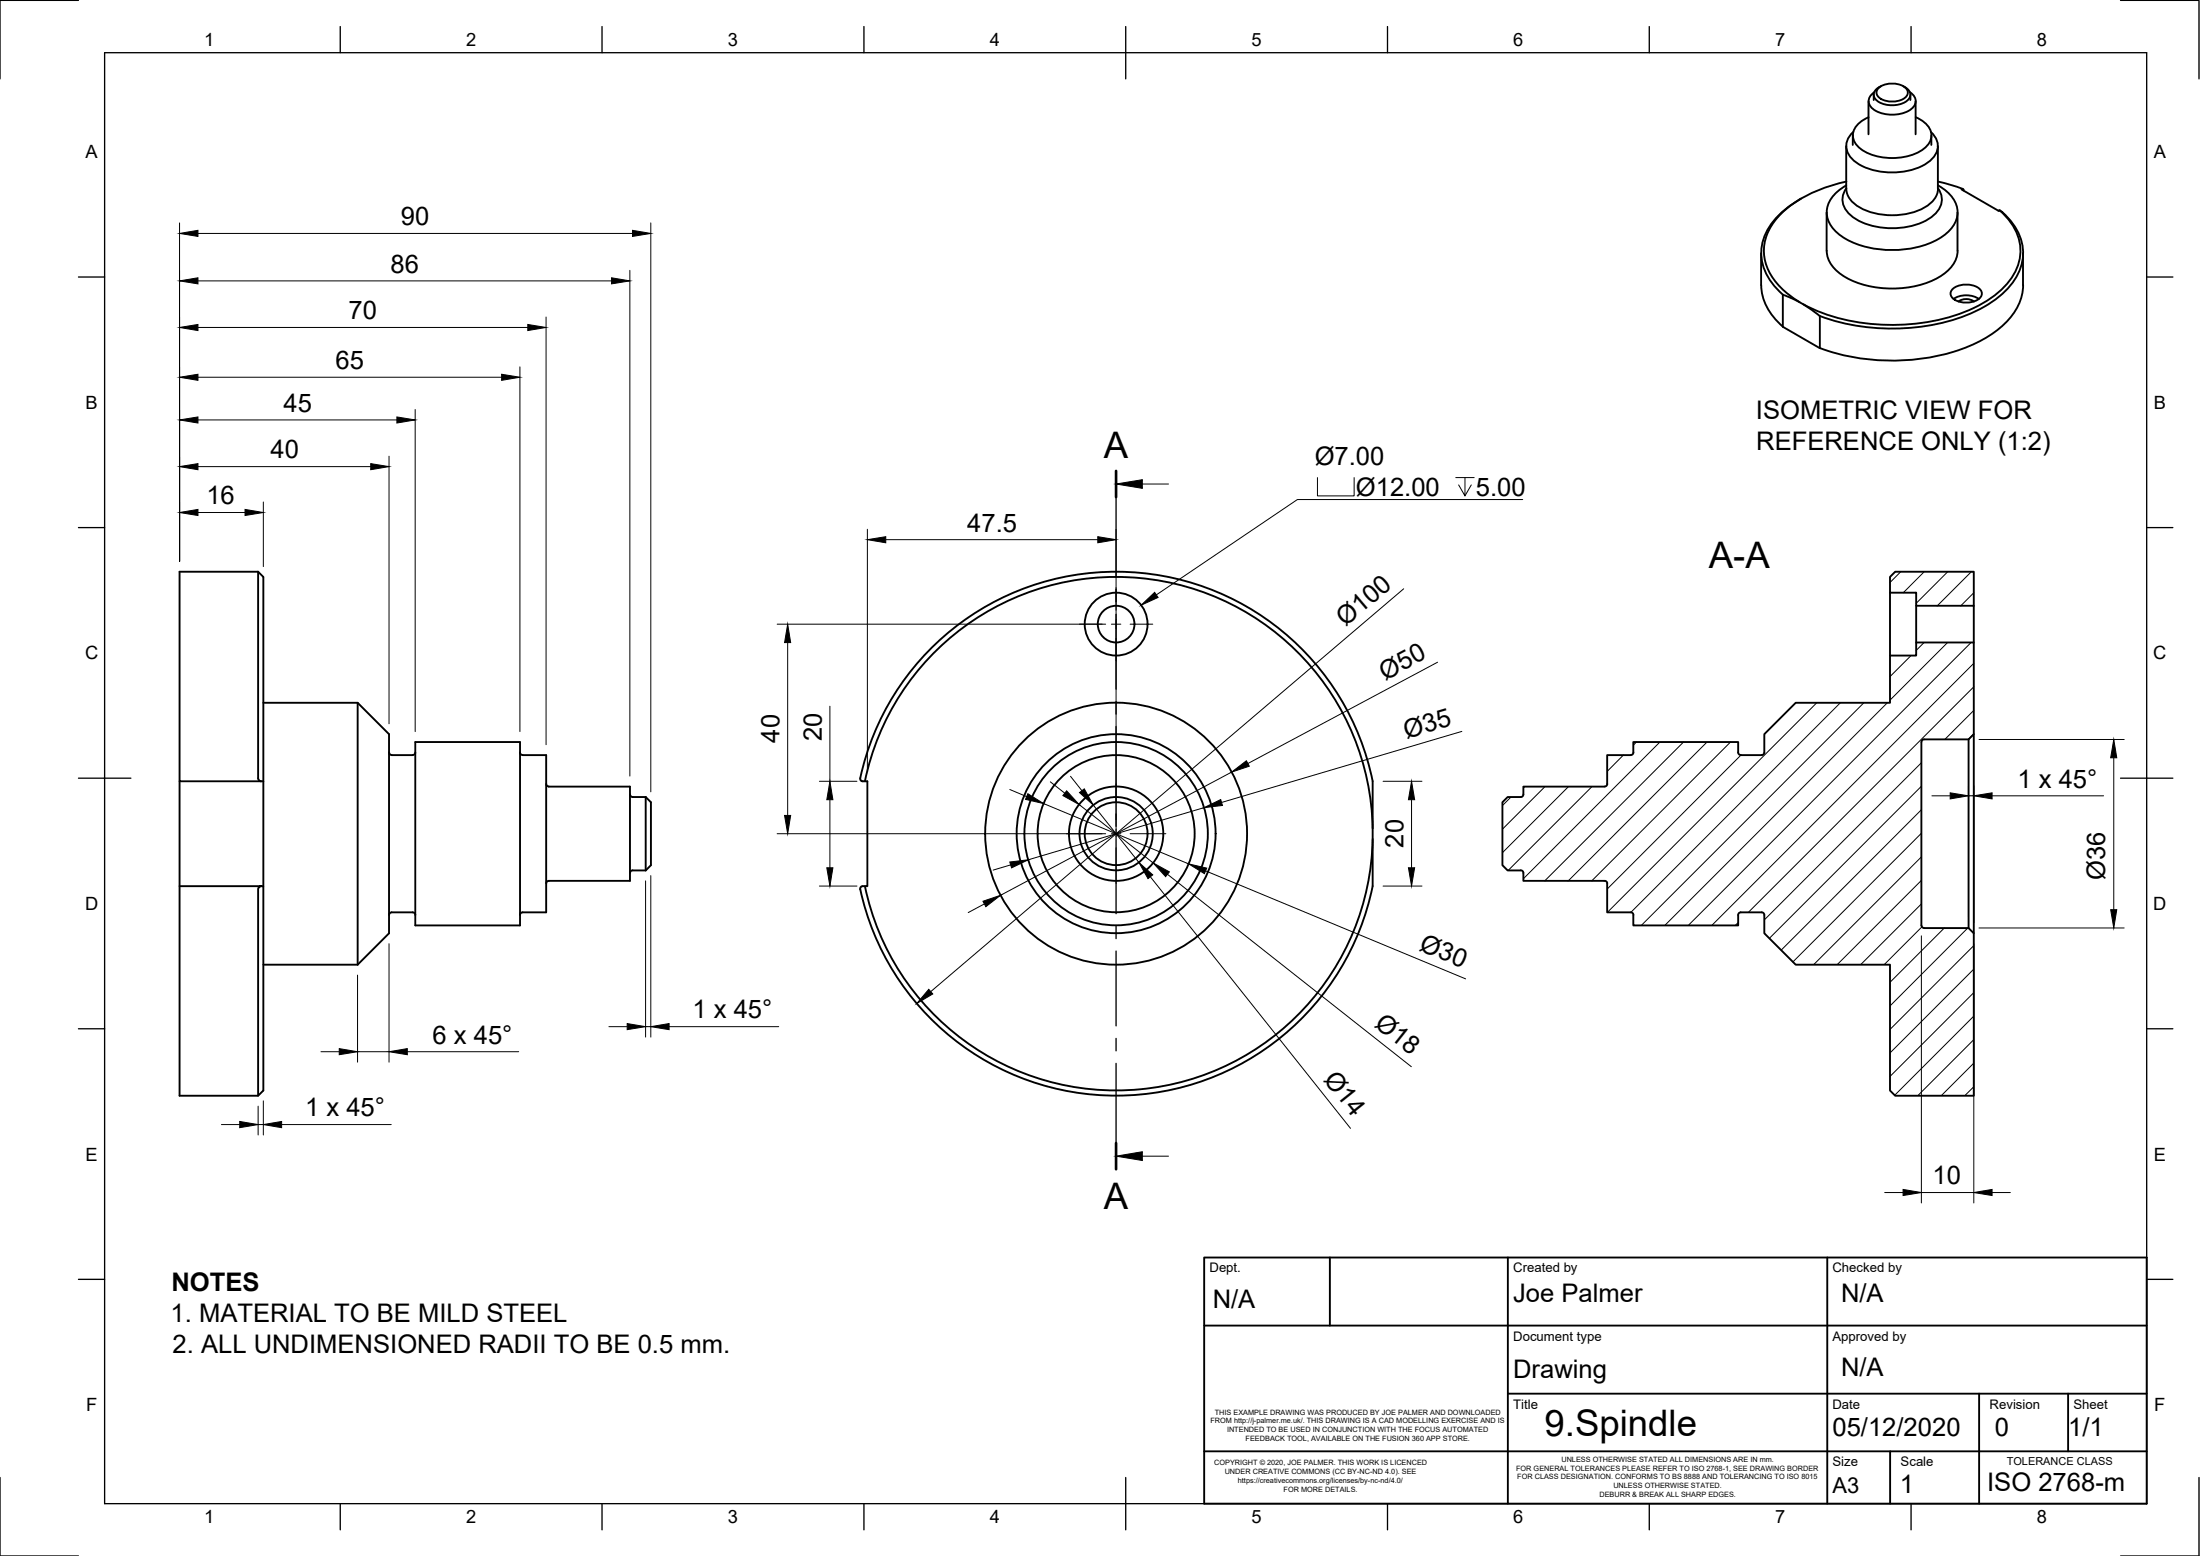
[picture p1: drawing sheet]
<svg xmlns="http://www.w3.org/2000/svg" width="420mm" height="297mm" viewBox="0 0 420 297" stroke-linecap="round" stroke-linejoin="round" font-family="sans-serif">
<!-- layer: Visible -->
<g fill="none" stroke="#000" stroke-width=".36">
<path d="M356.8 19.3v6.3M357.8 18.1v1M358 17.6a1.92 1.92 0 0 0-1.1 1.9 1.92 1.92 0 0 0 1.4 1.7 6.9 6.9 0 0 0 6.7-.4 1.82 1.82 0 0 0-.2-3.2M358.8 16.8a4.3 4.3 0 0 1 5.2 0 1.22 1.22 0 0 1-.5 2.1 4.4 4.4 0 0 1-4.7-.4 1.13 1.13 0 0 1 0-1.7zM359.2 16.5l-.3 .2M363.5 16.5a1.59 1.59 0 0 1 .8 2.6 5.1 5.1 0 0 1-5.9 0 1.45 1.45 0 0 1 .5-2.5M364.8 18.1v1M365.8 19.3v6.3M344 37.9a14.9 14.9 0 0 0-7.2 7.7 9.3 9.3 0 0 0 2.6 9.6l1.1 1.1M352.5 35.4a6.2 6.2 0 0 0-3.6 5.1 6.2 6.2 0 0 0 3.6 5.1 19.6 19.6 0 0 0 17.7 0 6.2 6.2 0 0 0 3.7-5.1 6.2 6.2 0 0 0-3.7-5.1M352.6 27.9v8.1a4.6 4.6 0 0 0 3 3.9 13.7 13.7 0 0 0 12.4-.5 4.3 4.3 0 0 0 2.1-3.4v-8.1M352.6 35.4h-.1"/>
<path d="M352.6 34.7a25.1 25.1 0 0 0-12.7 6.3 9.1 9.1 0 0 0-.5 13.2 17.4 17.4 0 0 0 4.3 3.5M352.6 35.9a3.7 3.7 0 0 0 1.2 5.5 14.2 14.2 0 0 0 15.1 0 3.7 3.7 0 0 0 1.2-5.5M353.8 25.9v1.8M353.9 25.2a3.4 3.4 0 0 0 .1 5.4 12.8 12.8 0 0 0 11.1 1.8 7.2 7.2 0 0 0 4.6-3.1 3.3 3.3 0 0 0-.9-4.1M356.9 22.4a4.2 4.2 0 0 0-3 3.5 4.1 4.1 0 0 0 2.7 3.3 11.4 11.4 0 0 0 10.9-.9 2.94 2.94 0 0 0 0-4.9l-1.6-1M368.9 25.9v1.8M370.1 35.4h.1M370.1 34.7l4.7 1.3M375 36.4v-.2l-.2-.1-.2 .1 7.1 4 .1-.1 .6 .4a11 11 0 0 1 4 8.2 11.9 11.9 0 0 1-6 8.9 36 36 0 0 1-22.2 5 37.8 37.8 0 0 1-10.6-2.3M336.3 48.3v6.1M336.4 54.4a10.7 10.7 0 0 0 4.1 8M340.5 56.3l2 .8 1.9 1 3.2 2.3v6.1l-7.1-4.1z"/>
<path d="M348.8 40.5v7.4M372.9 55.2a4.3 4.3 0 0 1 5.2 0 1.22 1.22 0 0 1-.5 2.1 4.4 4.4 0 0 1-4.7-.4 1.13 1.13 0 0 1 0-1.7zM373.1 57.1a4.5 4.5 0 0 1 4.8 0M373.8 40.5l.1 7.4a6 6 0 0 1-3.2 4.8 19.2 19.2 0 0 1-18.7 0 6 6 0 0 1-3.1-4.8M374 57.6a2.56 2.56 0 0 1 3 0M381.9 40.1a9.7 9.7 0 0 1 3.7 9.9 13.3 13.3 0 0 1-6.9 7.9 37.7 37.7 0 0 1-24 3.6 32 32 0 0 1-10.3-3.4M386.4 48.3v6.1a11 11 0 0 1-4.6 8.3 30.9 30.9 0 0 1-16.6 6 40.7 40.7 0 0 1-17.6-2.3M49.3 109.1v39.5l.3 .5h.3M49.3 109.1h-15v40h16M49.3 109.1l1 1v39M361 110.1l.9-1h15.1v6.5h-11v-2.5h-5zM361 113.1v12"/>
<path d="M366 115.6v7M377 115.6v7M50.3 134.2h18l6 6v38l-6 6M68.3 134.2v50M34.3 149.1v60.1h15l1-1v-39h-.4M50.3 149.1v20.1M74.3 143.6l.3 .5h.2l4 .1M79.3 143.6l-.2 .5h-.3M79.3 141.7h20v35h-20zM99.3 143.6l.1 .3 .4 .3h4.5v30h-4.5l-.4 .2-.1 .3M104.3 149.6l.1 .3 .4 .3h15.5v18h-15.5l-.4 .2-.1 .3M120.3 151.7l.1 .2 .4 .3"/>
<path d="M120.8 152.2h2.5M123.3 152.2v14M123.3 152.2l1 .9v12.1l-1 1M165.2 149.1a49 49 0 0 1 52.5-38.8 49 49 0 0 1 44.5 47.8M290.9 151.7l-.2 .4-.3 .1h-2.5l-1 .9v12.1l1 1h2.8l.2 .4v1.6h15.6M306.5 150.2h-15.6v1.5M311.9 143.6v-1.9h20.1v1.9M312 143.6l-.3 .5h-.2l-4.6 .1v5.5v.2l-.4 .2M332 143.6v.3l.4 .3 4.1-.1h.2l.3-.5M366.9 141.7v35M367 141.6v-.2l.5-.3h8.5l1-.9v-17.6h-11v2.5h-5v9.1h-18.1l-5.9 6v3.4M376 141.1v36.1"/>
<path d="M377 140.2v38M34.3 169.2h15.6l-.3 .1-.3 .4v39.5M78.8 174.2h-4h-.2l-.3 .5M78.8 174.2h.3l.2 .5M120.8 166.2h2.5M120.8 166.1l-.4 .3-.1 .2M164.3 169.8a50 50 0 0 0 49.3 39.4 50 50 0 0 0 48.5-40.3v-19.5a49.9 49.9 0 0 0-48.6-40.3 49.9 49.9 0 0 0-49.2 39.7l.4 .3h1v20.1h-1.1l-.3 .2v.4M262.2 160.1a49 49 0 0 1-44.5 47.9 49 49 0 0 1-52.5-38.8M306.5 168.2l.4 .2 .1 .3M306.9 168.7v5.5h4.5h.3l.3 .5M311.9 174.7v2h20.1v-2l.2-.5h4.2h.3l.3 .5v3.5l5.9 6h18.1v24l.9 1h15.1v-31l-1-1h-8.5M367 176.7l.2 .4 .3 .1"/>
<path d="M50.3 184.2h18"/>
<circle cx="213.2" cy="119.1" r="6"/>
<circle cx="213.2" cy="119.1" r="3.5"/>
<circle cx="213.2" cy="159.1" r="17.5"/>
<circle cx="213.2" cy="159.1" r="19"/>
<circle cx="213.2" cy="159.1" r="6"/>
<circle cx="213.2" cy="159.1" r="7"/>
<circle cx="213.2" cy="159.1" r="9"/>
<circle cx="213.2" cy="159.1" r="15"/>
<circle cx="213.2" cy="159.1" r="25"/>
</g>
<!-- layer: Border -->
<g fill="none" stroke="#000" stroke-width=".25">
<path d="M15 .1h-15v15M20 10.1h390v276.9h-390zM65 5.1v5M115 5.1v5M165 5.1v5M215 5.1v10M265 5.1v5M315 5.1v5M365 5.1v5M405 .1h15v15M15 52.9h5M410 52.9h5"/>
<path d="M15 100.7h5M410 100.7h5M15 148.6h10M405 148.6h10M15 196.4h5M410 196.4h5M15 244.2h5M410 244.2h5M0 282.1v14.9h15M65 287v5M115 287v5M165 287v5"/>
<path d="M215 282.1v9.9M265 287v5M315 287v5M365 287v5M420 282.1v14.9h-15"/>
</g>
<!-- layer: TitleBlock -->
<path d="M230 240.1h180v46.9h-180zM230 253.1h180M254 240.1v13M288 240.1v46.9M349 240.1v46.9M230 277.1h180M288 266.1h122M361 277.1v9.9M378 266.1v20.9M395 266.1v11" fill="none" stroke="#000" stroke-width=".36"/>
<!-- layer: Hatching -->
<g fill="none" stroke="#000" stroke-width=".19">
<path d="M363 109.2l-2 2M367.5 109.2l-4 4M372 109.2l-6 6M376.5 109.2l-6.5 6.5M377 113.2l-2.5 2.5M347 134.2l-40 40M351.5 134.2l-40 40M356 134.2l-42.5 42.5M360.4 134.2l-42.5 42.5M365 125.2l-4 4M367.5 122.7l-1.5 1.5M371.9 122.7l-10.9 11"/>
<path d="M376.4 122.7l-54 54M377 126.6l-50.1 50.1M377 131.1l-43.1 43.1M377 135.6l-5.6 5.6M288.6 152.2l-1.6 1.6M295.1 150.2l-8.1 8.1M299.6 150.2l-12.6 12.6M304 150.2l-16 16M310 144.2l-3 3M312.5 141.7l-.5 .5M317 141.7l-26 26M321.5 141.7l-26.5 26.5"/>
<path d="M326 141.7l-26.5 26.5M330.5 141.7l-26.5 26.5M332.5 144.2l-25.5 25.5M366.9 145.6l-29.9 30M366.9 150.1l-29 29M366.9 154.6l-26.7 26.8M366.9 159.1l-24.5 24.5M377 140.1l-1.1 1.1M332 176.1l-.6 .6M366.9 163.6l-20.5 20.6M366.9 168.1l-16 16.1M366.9 172.6l-11.6 11.6"/>
<path d="M367.1 176.9l-7.3 7.3M371.3 177.2l-10.3 10.3M375.8 177.2l-14.8 14.8M377 180.5l-16 16M377 185l-16 16M377 189.5l-16 16M377 194l-15.1 15.1M377 198.5l-10.7 10.7M377 203l-6.2 6.2M377 207.5l-1.8 1.7"/>
</g>
<!-- layer: Annotations -->
<path d="M213.1 89.9v5M213.1 218.2v5" fill="none" stroke="#000" stroke-width=".51"/>
<path d="M218.2 92.4h5M251.6 91.2v3.5h7v-3.5M278 91.2h3.5M279.8 91.2v3.5l-1.2-2.1M281 92.6l-1.2 2.1M290.8 95.4h-43l-27 18.2M218.2 220.7h5" fill="none" stroke="#000" stroke-width=".19"/>
<path d="M213.1 92.4l5.1-.8v1.6zM217.9 115.5l2.6-2.4 .7 1zM213.1 220.7l5.1-.8v1.6z" fill="#000" stroke="#000" stroke-width=".19"/>
<!-- layer: Dimensions -->
<g fill="none" stroke="#000" stroke-width=".19">
<path d="M34.3 42.6v64.6M37.8 53.6h79M37.8 44.6h83M120.3 51.6v96.6M124.3 42.6v108.6M37.8 72h58M37.8 62.5h63M79.3 78.2v61.5M99.3 70v69.7M104.3 60.5v81.7M37.8 97.8h9M37.8 89.1h33"/>
<path d="M37.8 80.2h38M50.3 95.8v12.4M74.3 87.1v51.1M148.4 119.2h62.8M165.7 101v46.2M169.2 103h40.5M213.1 101v58.8M268.1 112.4l-90.3 76.9M150.4 122.7v33M158.5 134.8v14.3M274.6 126.4l-36.3 19.4M279.2 139.6l-45.9 13.6"/>
<path d="M148.4 159.2h62.8M156.5 149.1h7.2M158.5 152.7v13M192.8 150.7l3.3 1.4M199.3 153.4l27.7 11.5M200.6 149.3l2.7 2.1M204.4 148.2l2.2 2.7M206.1 153.6l14.1 11.1M208.8 153.7l8.7 10.9M229.9 154.2l-33.5 9.9M235.2 147.4l-44.1 23.5M264.1 149.1h7.5"/>
<path d="M269.6 152.7v13M369 151.9h3.4M375.9 149.9v25.3M375.9 151.9h1.1M377 149.9v26.3M378 141.2h27.7M380.4 151.9h21.3M403.7 144.7v29M123.3 168.2v29.8M124.3 167.2v30.8M156.5 169.1h7.2M188 172.6l-3.1 1.6"/>
<path d="M193 165.1l-3.3 1M219.7 167.4l38.2 48M223 166.9l46.5 36.7M230.3 166.3l49.6 20.6M264.1 169.1h7.5M366.9 178.7v50.9M378 177.2h27.7M68.3 186.1v16.7M74.3 180.2v22.6M116.3 196h3.5M123.3 196h1M127.8 196h20.9"/>
<path d="M377 180.2v49.4M42.3 214.7h3.5M49.3 211.2v5.5M49.3 214.7h1M50.3 210.1v6.6M53.8 214.7h20.9M61.3 200.8h3.5M68.3 200.8h6M77.8 200.8h21.3M359.9 227.7h3.6M366.9 227.7h10.1M380.4 227.7h3.5"/>
</g>
<g fill="#000" stroke="#000" stroke-width=".19">
<path d="M34.3 53.6l3.5-.6v1.2zM34.3 44.6l3.5-.6v1.1zM116.8 53l3.5 .6-3.5 .6zM120.8 44l3.5 .6-3.5 .5zM34.3 80.2l3.5-.6v1.2zM34.3 72l3.5-.6v1.2zM34.3 62.5l3.5-.6v1.2zM75.8 79.6l3.5 .6-3.5 .6zM95.8 71.4l3.5 .6-3.5 .6zM100.8 61.9l3.5 .6-3.5 .6zM34.3 97.8l3.5-.6v1.2zM34.3 89.1l3.5-.6v1.2z"/>
<path d="M46.8 97.2l3.5 .6-3.5 .6zM70.8 88.5l3.5 .6-3.5 .6zM165.7 103l3.5-.5v1.1zM209.7 102.5l3.4 .5-3.4 .6zM150.4 119.2l.6 3.5h-1.2zM149.8 155.7h1.2l-.6 3.5zM158.5 149.1l.6 3.6h-1.2zM196.3 151.5l3 1.9-3.4-.8zM203.7 151l2.4 2.6-3.1-1.7zM206.2 151.3l.9-.7 1.7 3.1zM229.9 154.2l3.2-1.6 .4 1.2zM235.2 147.4l2.8-2.2 .6 1.1z"/>
<path d="M269.6 149.1l.6 3.6h-1.2zM372.4 151.3l3.5 .6-3.5 .6zM377 151.9l3.4-.6v1.2zM403.7 141.2l.6 3.5h-1.2zM157.9 165.7h1.2l-.6 3.4zM187.7 172l3.4-1.1-2.8 2.2zM192.8 164.6l3.6-.5-3.2 1.6zM217.5 164.6l2.7 2.4-1 .7zM220.2 164.7l3.1 1.7-.7 1zM227 164.9l3.5 .8-.5 1.1zM269 165.7h1.2l-.6 3.4zM403.1 173.7h1.2l-.6 3.5z"/>
<path d="M119.8 195.4l3.5 .6-3.5 .6zM124.3 196l3.5-.6v1.2zM177.4 188.9l.7 .8-3 1.9zM45.8 214.1l3.5 .6-3.5 .6zM50.3 214.7l3.5-.6v1.2zM64.8 200.2l3.5 .6-3.5 .5zM74.3 200.8l3.5-.6v1.1zM363.5 227.1l3.4 .6-3.4 .5zM377 227.7l3.4-.6v1.1z"/>
</g>
<!-- layer: Center Lines -->
<path d="M206.2 119.2h4.3M212.3 119.2h1.8M213.1 112.2v4.3M213.1 118.3v1.7M215.8 119.2h4.4M213.1 121.8v4.4M203.7 159.2h6.8M212.3 159.2h1.8M213.1 149.7v6.8M213.1 158.3v1.7M215.8 159.2h6.9M213.1 161.8v6.9" fill="none" stroke="#000" stroke-width=".19"/>
<!-- layer: Sketch1 -->
<path d="M213.1 92.4v17.7M213.1 112.5v2.4M213.1 117.3v14.3M213.1 133.9v2.4M213.1 138.7v14.3M213.1 155.4v2.3M213.1 160.1v14.3M213.1 176.8v2.4M213.1 181.6v14.2M213.1 198.2v2.4M213.1 203v17.7" fill="none" stroke="#000" stroke-width=".25"/>
<g font-size="7">
<text x="210.8" y="87.4">A</text>
<text x="326.4" y="108.5">A-A</text>
<text x="210.8" y="230.7">A</text>
<text x="295" y="274.1">9.Spindle</text>
</g>
<g font-size="4.9">
<text x="76.6" y="43">90</text>
<text x="74.6" y="52.1">86</text>
<text x="66.6" y="61">70</text>
<text x="64.1" y="70.5">65</text>
<text x="54.1" y="78.6">45</text>
<text x="335.3" y="80.1">ISOMETRIC VIEW FOR</text>
<text x="51.7" y="87.5">40</text>
<text x="251.1" y="88.7">Ø7.00</text>
<text x="335.4" y="86">REFERENCE ONLY (1:2)</text>
<text x="259" y="94.7">Ø12.00</text>
<text x="281.9" y="94.7">5.00</text>
<text x="39.4" y="96.3">16</text>
<text x="184.7" y="101.5">47.5</text>
<text x="256.9" y="119.7" transform="rotate(-40 256.9 119.7)">Ø100</text>
<text x="264.5" y="129.9" transform="rotate(-28 264.5 129.9)">Ø50</text>
<text x="148.9" y="141.8" transform="rotate(-90 148.9 141.8)">40</text>
<text x="156.9" y="141.5" transform="rotate(-90 156.9 141.5)">20</text>
<text x="268.6" y="141" transform="rotate(-17 268.6 141)">Ø35</text>
<text x="385.3" y="150.4">1 x 45°</text>
<text x="268" y="161.8" transform="rotate(-90 268 161.8)">20</text>
<text x="402" y="168" transform="rotate(-90 402 168)">Ø36</text>
<text x="270.8" y="181.3" transform="rotate(23 270.8 181.3)">Ø30</text>
<text x="132.2" y="194.4">1 x 45°</text>
<text x="262.3" y="195.8" transform="rotate(38 262.3 195.8)">Ø18</text>
<text x="82.6" y="199.2">6 x 45°</text>
<text x="252.7" y="206.1" transform="rotate(51 252.7 206.1)">Ø14</text>
<text x="58.3" y="213.1">1 x 45°</text>
<text x="369.1" y="226.1">10</text>
<text x="32.7" y="246.5">NOTES</text>
<text x="231.6" y="249.6">N/A</text>
<text x="289" y="248.5">Joe Palmer</text>
<text x="351.6" y="248.6">N/A</text>
<text x="32.6" y="252.4">1. MATERIAL TO BE MILD STEEL</text>
<text x="33" y="258.3">2. ALL UNDIMENSIONED RADII TO BE 0.5 mm.</text>
<text x="289" y="263">Drawing</text>
<text x="351.6" y="262.6">N/A</text>
<text x="350" y="274.1">05/12/2020</text>
<text x="381" y="274.1">0</text>
<text x="395" y="274.1">1/1</text>
<text x="362.8" y="285.1">1</text>
<text x="379.5" y="284.6">ISO 2768-m</text>
</g>
<text font-size="4.2" x="350" y="285.1">A3</text>
<g font-size="3.5">
<text x="39" y="8.8">1</text>
<text x="89" y="8.8">2</text>
<text x="139" y="8.8">3</text>
<text x="189" y="8.8">4</text>
<text x="239" y="8.8">5</text>
<text x="289" y="8.8">6</text>
<text x="339" y="8.8">7</text>
<text x="389" y="8.8">8</text>
<text x="16.3" y="30.2">A</text>
<text x="411.3" y="30.2">A</text>
<text x="16.3" y="78">B</text>
<text x="411.3" y="78">B</text>
<text x="16.2" y="125.9">C</text>
<text x="411.2" y="125.9">C</text>
<text x="16.2" y="173.7">D</text>
<text x="411.2" y="173.7">D</text>
<text x="16.3" y="221.6">E</text>
<text x="411.3" y="221.6">E</text>
<text x="16.4" y="269.4">F</text>
<text x="411.4" y="269.4">F</text>
<text x="39" y="290.8">1</text>
<text x="89" y="290.8">2</text>
<text x="139" y="290.8">3</text>
<text x="189" y="290.8">4</text>
<text x="239" y="290.8">5</text>
<text x="289" y="290.8">6</text>
<text x="339" y="290.8">7</text>
<text x="389" y="290.8">8</text>
</g>
<g font-size="2.5">
<text x="231" y="242.9">Dept.</text>
<text x="289" y="242.9">Created by</text>
<text x="350" y="242.9">Checked by</text>
<text x="289" y="256.1">Document type</text>
<text x="350" y="256.1">Approved by</text>
<text x="289" y="269.1">Title</text>
<text x="350" y="269.1">Date</text>
<text x="380" y="269.1">Revision</text>
<text x="396" y="269.1">Sheet</text>
<text x="350" y="279.9">Size</text>
<text x="363" y="279.9">Scale</text>
</g>
<text font-size="2.1" x="383.2" y="279.6">TOLERANCE CLASS</text>
<g font-size="1.4">
<text x="231.2" y="271.7">FROM http://j-palmer.me.uk/. THIS DRAWING IS A CAD MODELLING EXERCISE AND IS</text>
<text x="232" y="270">THIS EXAMPLE DRAWING WAS PRODUCED BY JOE PALMER AND DOWNLOADED</text>
<text x="234.3" y="273.4">INTENDED TO BE USED IN CONJUNCTION WITH THE FOCUS AUTOMATED</text>
<text x="237.9" y="275.1">FEEDBACK TOOL, AVAILABLE ON THE FUSION 360 APP STORE.</text>
<text x="231.9" y="279.7">COPYRIGHT © 2020, JOE PALMER. THIS WORK IS LICENCED</text>
<text x="233.9" y="281.4">UNDER CREATIVE COMMONS (CC BY-NC-ND 4.0). SEE</text>
<text x="289.6" y="280.8">FOR GENERAL TOLERANCES PLEASE REFER TO ISO 2768-1, SEE DRAWING BORDER</text>
<text x="298.2" y="279.1">UNLESS OTHERWISE STATED ALL DIMENSIONS ARE IN mm.</text>
<text x="236.4" y="283.1">https://creativecommons.org/licenses/by-nc-nd/4.0/</text>
<text x="245.2" y="284.7">FOR MORE DETAILS.</text>
<text x="289.8" y="282.4">FOR CLASS DESIGNATION. CONFORMS TO BS 8888 AND TOLERANCING TO ISO 8015</text>
<text x="305.5" y="285.8">DEBURR &amp; BREAK ALL SHARP EDGES.</text>
<text x="308.1" y="284.1">UNLESS OTHERWISE STATED.</text>
</g>
</svg>
